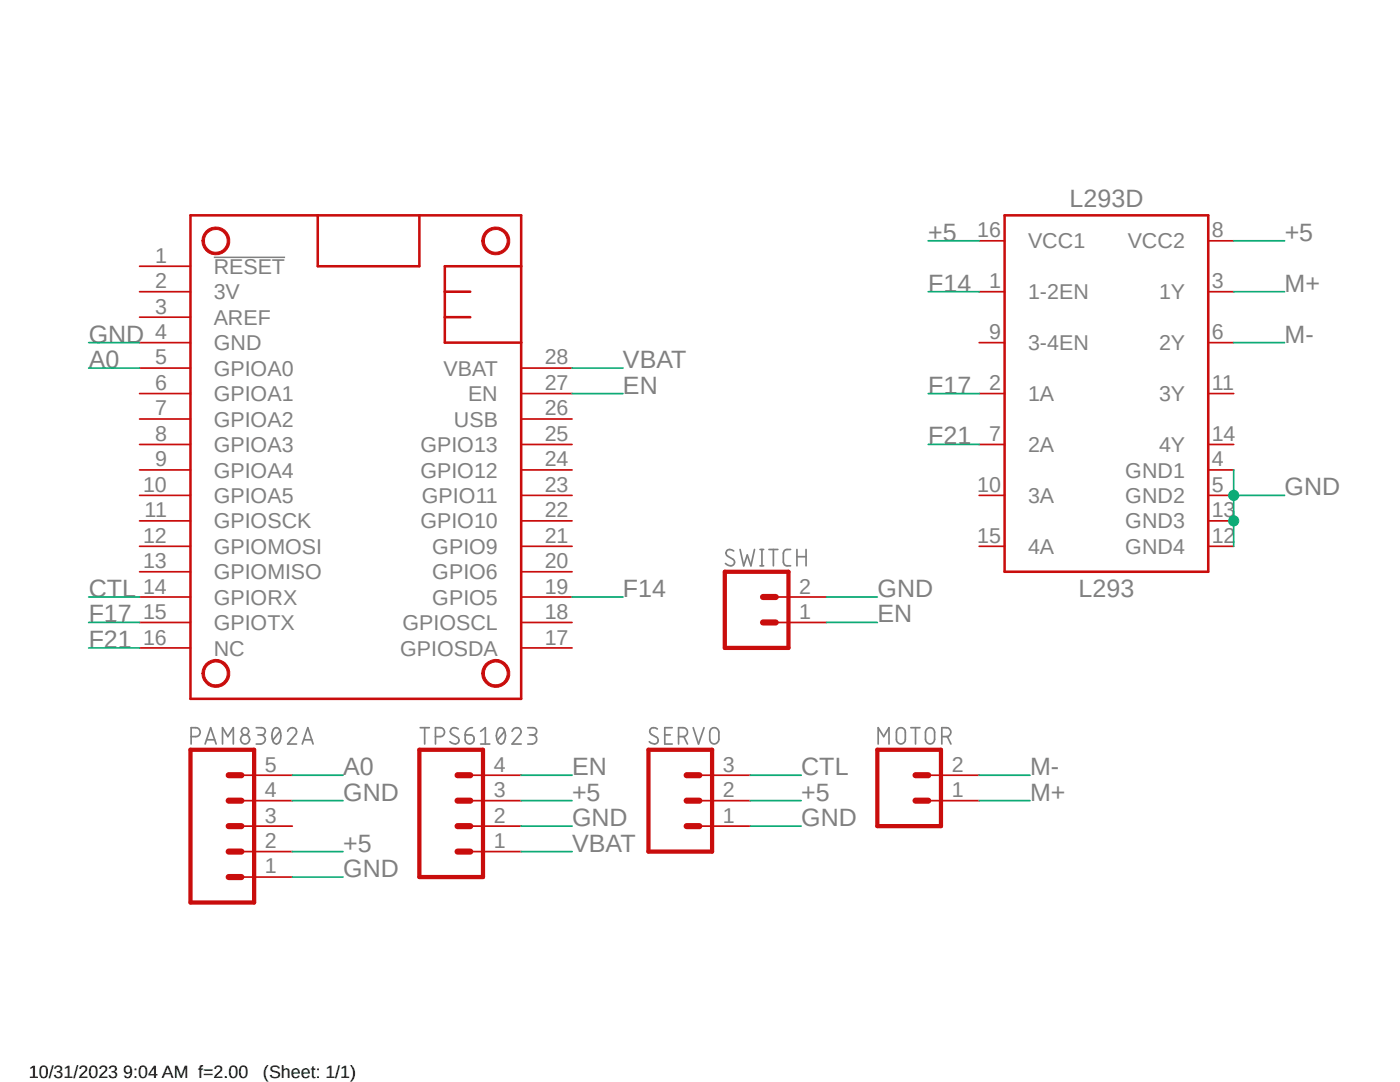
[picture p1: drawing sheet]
<svg xmlns="http://www.w3.org/2000/svg" width="279mm" height="216mm" viewBox="0 0 279 216" stroke-linecap="round" stroke-linejoin="round" font-family="sans-serif">
<path d="M16.4 36.2l252.5 144.4M268.9 36.2l-252.5 144.4" fill="none" stroke="#fff" stroke-width=".2"/>
<path d="M42.7 51.4h14.2" fill="none" stroke="#808080" stroke-width=".3"/>
<g fill="none" stroke="#808080" stroke-width=".34">
<path d="M146.4 109.9a.83 .83 0 0 0-1-.3 .83 .83 0 0 0-.5 1 2.59 2.59 0 0 0 1.5 1.1 .82 .82 0 0 1-.2 1.1 .82 .82 0 0 1-1.1-.1l-.3-.3M147.7 109.6l.7 3.3 .7-2.2 .8 2.2 .7-3.3M151.7 112.9h.7M151.7 109.6h.7M152.1 109.6v3.3M153.5 109.6h1.7M154.3 109.6v3.3M157.8 109.6h-.7a.72 .72 0 0 0-.8 .8v1.8a.72 .72 0 0 0 .8 .7h.7M159 109.6v3.3M159 111.1h1.9M160.9 109.6v3.3M38.1 147h1a.89 .89 0 0 0 .9-.9 .89 .89 0 0 0-.9-.9h-1v3.3"/>
<path d="M40.9 148.5l1.1-3.3 1.1 3.3M41.2 147.6h1.6M44.4 148.5v-3.3l1.1 1.8 1.1-1.8v3.3M51.1 145.2h1.1a.72 .72 0 0 1 .8 .7 .72 .72 0 0 1-.8 .7h-.7M52 146.6a.91 .91 0 0 1 1 1 .91 .91 0 0 1-1 .9h-.9M54.7 145.4a.7 .7 0 0 1 1.1 .2 2.25 2.25 0 0 1-.4 2.8 .68 .68 0 0 1-.9-.4 2.81 2.81 0 0 1 .2-2.6zM55.9 145.9l-1.5 1.8M57.4 145.9a.88 .88 0 0 1 1.3-.7 .88 .88 0 0 1 .2 1.4l-1.5 1.9h1.8M60.3 148.5l1.1-3.3 1.1 3.3M60.6 147.6h1.6M83.9 145.2h1.8M84.8 145.2v3.3"/>
<path d="M86.9 147h.9a.89 .89 0 0 0 .9-.9 .89 .89 0 0 0-.9-.9h-.9v3.3M91.4 145.5a.87 .87 0 0 0-1-.3 .87 .87 0 0 0-.5 1 2.91 2.91 0 0 0 1.5 1 .76 .76 0 0 1 0 1 .76 .76 0 0 1-.9 .2l-.7-.4M92.8 146.6h1.1a.9 .9 0 0 1 .7 1 .9 .9 0 0 1-.9 .8 .9 .9 0 0 1-.9-.9zM94.3 145.2a1.4 1.4 0 0 0-1.5 1.4M95.9 145.9l1-.7v3.3M95.9 148.5h1.8M99.5 145.4a.66 .66 0 0 1 1.1 .2 2.34 2.34 0 0 1-.4 2.8 .65 .65 0 0 1-.8-.4 2.52 2.52 0 0 1 .1-2.6zM100.7 145.9l-1.5 1.8M102.2 145.9a.89 .89 0 0 1 1.3-.7 .89 .89 0 0 1 .2 1.4l-1.5 1.9h1.8M105.3 145.2h1.1a.72 .72 0 0 1 .7 .7 .72 .72 0 0 1-.7 .7h-.7M106.2 146.6a.91 .91 0 0 1 .9 1 .91 .91 0 0 1-.9 .9h-.9M131.2 145.5a.82 .82 0 0 0-1.2-.2 .82 .82 0 0 0 0 1.3l1 .5a.74 .74 0 0 1 .3 1 .74 .74 0 0 1-1 .3l-.7-.4"/>
<path d="M132.7 146.6h1.1M134.2 145.2h-1.5v3.3h1.5M135.4 147h.9a.89 .89 0 0 0 .9-.9 .89 .89 0 0 0-.9-.9h-.9v3.3M136.5 147l.7 1.5M138.3 145.2l1.1 3.3 1.1-3.3M141.9 145.5a.92 .92 0 0 1 1-.2 .92 .92 0 0 1 .6 .8v1.4a.91 .91 0 0 1-.9 1 .91 .91 0 0 1-1-1v-1.4zM175.3 148.5v-3.3l1.1 1.8 1-1.8v3.3M179.2 145.5a.88 .88 0 0 1 .9-.3 .88 .88 0 0 1 .6 .9v1.4a.89 .89 0 0 1-.9 1 .89 .89 0 0 1-.9-1v-1.4zM181.8 145.2h1.8M182.7 145.2v3.3M185 145.5a.88 .88 0 0 1 1-.3 .88 .88 0 0 1 .5 .9v1.4a.91 .91 0 0 1-.9 1 .91 .91 0 0 1-.9-1v-1.4zM188 147h.8a.89 .89 0 0 0 1-.9 .89 .89 0 0 0-1-.9h-.8v3.3"/>
<path d="M189.1 147l.7 1.5"/>
<circle cx="48.9" cy="147.5" r=".91"/>
<circle cx="48.9" cy="145.9" r=".74"/>
</g>
<path d="M38 43h66v96.4h-66zM63.4 43v10.1h20.3v-10.1M88.8 58.2h5.1M104 53.1h-15.2v15.3h15.2M200.5 43h40.6v71.1h-40.6zM88.8 63.3h5.1" fill="none" stroke="#c90d0c" stroke-width=".51"/>
<g fill="none" stroke="#c90d0c" stroke-width=".34">
<path d="M27.9 58.2h10.1M27.9 53.1h10.1M195.4 58.2h5.1M195.4 48h5.1M241.1 58.2h5.1M241.1 48h5.1M27.9 78.5h10.1M27.9 68.4h10.1M27.9 63.3h10.1M27.9 73.4h10.1M104 78.5h10.2M104 73.4h10.2"/>
<path d="M195.4 78.5h5.1M195.4 68.4h5.1M241.1 78.5h5.1M241.1 68.4h5.1M27.9 93.8h10.1M27.9 98.8h10.1M27.9 88.7h10.1M27.9 83.6h10.1M104 93.8h10.2M104 98.8h10.2M104 88.7h10.2M104 83.6h10.2"/>
<path d="M195.4 98.8h5.1M195.4 88.7h5.1M241.1 93.8h5.1M241.1 98.8h5.1M241.1 88.7h5.1M27.9 109h10.1M27.9 103.9h10.1M27.9 114.1h10.1M27.9 119.1h10.1M104 109h10.2M104 103.9h10.2M104 114.1h10.2"/>
<path d="M104 119.1h10.2M195.4 109h5.1M241.1 109h5.1M241.1 103.9h5.1M27.9 124.2h10.1M27.9 129.3h10.1M104 124.2h10.2M104 129.3h10.2"/>
</g>
<path d="M96.9 132.5a2.81 2.81 0 0 1 4.5 .4 2.81 2.81 0 0 1-1.7 4.2 2.81 2.81 0 0 1-3.6-2.7h.5a2.29 2.29 0 0 1 3.3-2.1 2.29 2.29 0 0 1 .5 3.8 2.29 2.29 0 0 1-3.7-1.1l-.1-.6h-.5l.4-1.3z" fill-rule="evenodd" fill="#c90d0c"/>
<path d="M96.9 132.5a2.81 2.81 0 0 1 4.5 .4 2.81 2.81 0 0 1-1.7 4.2 2.81 2.81 0 0 1-3.6-2.7h.5a2.29 2.29 0 0 1 3.3-2.1 2.29 2.29 0 0 1 .5 3.8 2.29 2.29 0 0 1-3.7-1.1l-.1-.6h-.5l.4-1.3z" fill="none" stroke="#c90d0c" stroke-width=".2"/>
<path d="M41.1 132.5a2.79 2.79 0 0 1 4.4 .4 2.79 2.79 0 0 1-1.7 4.2 2.79 2.79 0 0 1-3.5-2.7h.5a2.29 2.29 0 0 1 3.2-2.1 2.29 2.29 0 0 1 .8 3.7 2.29 2.29 0 0 1-3.7-.5l-.3-1.1h-.5l.3-1.3z" fill-rule="evenodd" fill="#c90d0c"/>
<path d="M41.1 132.5a2.79 2.79 0 0 1 4.4 .4 2.79 2.79 0 0 1-1.7 4.2 2.79 2.79 0 0 1-3.5-2.7h.5a2.29 2.29 0 0 1 3.2-2.1 2.29 2.29 0 0 1 .8 3.7 2.29 2.29 0 0 1-3.7-.5l-.3-1.1h-.5l.3-1.3z" fill="none" stroke="#c90d0c" stroke-width=".2"/>
<path d="M41.1 46.1a2.79 2.79 0 0 1 4.4 .5 2.79 2.79 0 0 1-1.7 4.1 2.79 2.79 0 0 1-3.5-2.7h.5a2.28 2.28 0 0 1 3.1-2 2.28 2.28 0 0 1 .9 3.6 2.28 2.28 0 0 1-3.7-.5l-.3-1.1h-.5l.3-1.3z" fill-rule="evenodd" fill="#c90d0c"/>
<path d="M41.1 46.1a2.79 2.79 0 0 1 4.4 .5 2.79 2.79 0 0 1-1.7 4.1 2.79 2.79 0 0 1-3.5-2.7h.5a2.28 2.28 0 0 1 3.1-2 2.28 2.28 0 0 1 .9 3.6 2.28 2.28 0 0 1-3.7-.5l-.3-1.1h-.5l.3-1.3z" fill="none" stroke="#c90d0c" stroke-width=".2"/>
<path d="M96.9 46.1a2.81 2.81 0 0 1 4.5 .5 2.81 2.81 0 0 1-1.7 4.2 2.81 2.81 0 0 1-3.6-2.8h.5a2.29 2.29 0 0 1 3.3-2.1 2.29 2.29 0 0 1 .5 3.9 2.29 2.29 0 0 1-3.7-1.2l-.1-.6h-.5l.4-1.3z" fill-rule="evenodd" fill="#c90d0c"/>
<path d="M96.9 46.1a2.81 2.81 0 0 1 4.5 .5 2.81 2.81 0 0 1-1.7 4.2 2.81 2.81 0 0 1-3.6-2.8h.5a2.29 2.29 0 0 1 3.3-2.1 2.29 2.29 0 0 1 .5 3.9 2.29 2.29 0 0 1-3.7-1.2l-.1-.6h-.5l.4-1.3z" fill="none" stroke="#c90d0c" stroke-width=".2"/>
<path d="M144.7 114.1h12.7v15.2h-12.7zM38 149.6h12.7v30.5h-12.7zM83.7 149.6h12.7v25.4h-12.7zM129.4 149.6h12.7v20.3h-12.7zM175.1 149.6h12.7v15.2h-12.7z" fill="none" stroke="#c90d0c" stroke-width=".85"/>
<g fill="none" stroke="#c90d0c" stroke-width="1.2">
<path d="M152.3 119.1h2.5M152.3 124.2h2.5M45.6 154.7h2.6M45.6 159.8h2.6M91.3 154.7h2.6M91.3 159.8h2.6M137 154.7h2.6M137 159.8h2.6M182.7 154.7h2.6M182.7 159.8h2.6M45.6 164.8h2.6M45.6 169.9h2.6"/>
<path d="M45.6 175h2.6M91.3 164.8h2.6M91.3 169.9h2.6M137 164.8h2.6"/>
</g>
<g fill="none" stroke="#c90d0c" stroke-width=".34">
<path d="M154.8 119.1h10.2M154.8 124.2h10.2M48.2 159.8h10.1M48.2 154.7h10.1M93.9 159.8h10.1M93.9 154.7h10.1M139.6 159.8h10.1M139.6 154.7h10.1M185.3 159.8h10.1M185.3 154.7h10.1M48.2 169.9h10.1M48.2 164.8h10.1"/>
<path d="M48.2 175h10.1M93.9 169.9h10.1M93.9 164.8h10.1M139.6 164.8h10.1"/>
</g>
<path d="M185.3 48h10.1M246.2 58.2h10.2M246.2 48h10.2M246.2 68.4h10.2M246.2 93.8v10.1M104 159.8h10.2M149.7 159.8h10.2M195.4 159.8h10.2M195.4 154.7h10.2M58.3 169.9h10.2M104 164.8h10.2M149.7 164.8h10.2" fill="none" stroke="#0dab76" stroke-width=".34"/>
<circle cx="246.2" cy="98.8" r="1.01" fill="#0dab76"/>
<circle cx="246.2" cy="98.8" r="1.01" fill="none" stroke="#0dab76" stroke-width=".2"/>
<path d="M246.2 103.9v5.1" fill="none" stroke="#0dab76" stroke-width=".34"/>
<circle cx="246.2" cy="103.9" r="1.01" fill="#0dab76"/>
<circle cx="246.2" cy="103.9" r="1.01" fill="none" stroke="#0dab76" stroke-width=".2"/>
<g fill="none" stroke="#0dab76" stroke-width=".34">
<path d="M185.3 58.2h10.1M17.7 68.4h10.2M17.7 73.4h10.2M114.2 78.5h10.1M114.2 73.4h10.1M185.3 78.5h10.1M185.3 88.7h10.1M246.2 98.8h10.2M17.7 119.1h10.2M114.2 119.1h10.1M165 119.1h10.1M17.7 124.2h10.2"/>
<path d="M17.7 129.3h10.2M165 124.2h10.1M58.3 159.8h10.2M58.3 154.7h10.2M104 154.7h10.2M149.7 154.7h10.2M58.3 175h10.2M104 169.9h10.2"/>
</g>
<g font-size="5" fill="#808080">
<text x="213.4" y="41.3">L293D</text>
<text x="185.3" y="48">+5</text>
<text x="256.4" y="48">+5</text>
<text x="185.3" y="58.2">F14</text>
<text x="256.4" y="58.2">M+</text>
<text x="17.7" y="68.4">GND</text>
<text x="256.4" y="68.4">M-</text>
<text x="17.7" y="73.4">A0</text>
<text x="124.3" y="73.4">VBAT</text>
<text x="124.3" y="78.5">EN</text>
<text x="185.3" y="78.5">F17</text>
<text x="185.3" y="88.7">F21</text>
<text x="256.4" y="98.8">GND</text>
<text x="17.7" y="119.2">CTL</text>
<text x="124.3" y="119.2">F14</text>
<text x="175.1" y="119.2">GND</text>
<text x="215.2" y="119.2">L293</text>
<text x="17.7" y="124.2">F17</text>
<text x="175.1" y="124.2">EN</text>
<text x="17.7" y="129.3">F21</text>
<text x="68.5" y="154.7">A0</text>
<text x="114.2" y="154.7">EN</text>
<text x="159.9" y="154.7">CTL</text>
<text x="205.6" y="154.7">M-</text>
<text x="68.5" y="159.8">GND</text>
<text x="114.2" y="159.8">+5</text>
<text x="159.9" y="159.8">+5</text>
<text x="205.6" y="159.8">M+</text>
<text x="114.2" y="164.8">GND</text>
<text x="159.9" y="164.8">GND</text>
<text x="68.5" y="169.9">+5</text>
<text x="114.2" y="169.9">VBAT</text>
<text x="68.5" y="175">GND</text>
</g>
<g font-size="4.3" fill="#808080">
<text x="195" y="47.4">16</text>
<text x="241.8" y="47.4">8</text>
<text x="30.9" y="52.4">1</text>
<text x="205.2" y="49.6">VCC1</text>
<text x="225.1" y="49.6">VCC2</text>
<text x="30.9" y="57.5">2</text>
<text x="42.7" y="54.7">RESET</text>
<text x="42.7" y="59.7">3V</text>
<text x="197.4" y="57.5">1</text>
<text x="205.2" y="59.7">1-2EN</text>
<text x="231.3" y="59.7">1Y</text>
<text x="241.8" y="57.5">3</text>
<text x="30.9" y="62.6">3</text>
<text x="42.7" y="64.8">AREF</text>
<text x="30.9" y="67.6">4</text>
<text x="42.7" y="69.9">GND</text>
<text x="197.4" y="67.6">9</text>
<text x="205.2" y="69.9">3-4EN</text>
<text x="231.3" y="69.9">2Y</text>
<text x="241.8" y="67.6">6</text>
<text x="30.9" y="72.7">5</text>
<text x="30.9" y="77.8">6</text>
<text x="42.7" y="75">GPIOA0</text>
<text x="88.5" y="75">VBAT</text>
<text x="108.7" y="77.8">27</text>
<text x="108.7" y="72.7">28</text>
<text x="197.4" y="77.8">2</text>
<text x="241.8" y="77.8">11</text>
<text x="30.9" y="82.9">7</text>
<text x="42.7" y="80.1">GPIOA1</text>
<text x="93.4" y="80.1">EN</text>
<text x="108.7" y="82.9">26</text>
<text x="205.2" y="80.1">1A</text>
<text x="231.3" y="80.1">3Y</text>
<text x="30.9" y="88">8</text>
<text x="42.7" y="85.1">GPIOA2</text>
<text x="90.6" y="85.1">USB</text>
<text x="108.7" y="88">25</text>
<text x="197.4" y="88">7</text>
<text x="241.8" y="88">14</text>
<text x="30.9" y="93">9</text>
<text x="42.7" y="90.2">GPIOA3</text>
<text x="42.7" y="95.3">GPIOA4</text>
<text x="83.9" y="95.3">GPIO12</text>
<text x="83.9" y="90.2">GPIO13</text>
<text x="108.7" y="93">24</text>
<text x="205.2" y="90.2">2A</text>
<text x="224.6" y="95.3">GND1</text>
<text x="231.3" y="90.2">4Y</text>
<text x="241.8" y="93">4</text>
<text x="28.6" y="98.1">10</text>
<text x="42.7" y="100.4">GPIOA5</text>
<text x="84.2" y="100.4">GPIO11</text>
<text x="108.7" y="98.1">23</text>
<text x="195" y="98.1">10</text>
<text x="205.2" y="100.4">3A</text>
<text x="224.6" y="100.4">GND2</text>
<text x="241.8" y="98.1">5</text>
<text x="28.9" y="103.2">11</text>
<text x="42.7" y="105.5">GPIOSCK</text>
<text x="83.9" y="105.5">GPIO10</text>
<text x="108.7" y="103.2">22</text>
<text x="224.6" y="105.5">GND3</text>
<text x="241.8" y="103.2">13</text>
<text x="28.6" y="108.3">12</text>
<text x="28.6" y="113.4">13</text>
<text x="42.7" y="110.5">GPIOMOSI</text>
<text x="86.3" y="110.5">GPIO9</text>
<text x="108.7" y="108.3">21</text>
<text x="108.7" y="113.4">20</text>
<text x="195" y="108.3">15</text>
<text x="205.2" y="110.5">4A</text>
<text x="224.6" y="110.5">GND4</text>
<text x="241.8" y="108.3">12</text>
<text x="28.6" y="118.4">14</text>
<text x="42.7" y="115.6">GPIOMISO</text>
<text x="86.3" y="115.6">GPIO6</text>
<text x="108.7" y="118.4">19</text>
<text x="159.5" y="118.4">2</text>
<text x="28.6" y="123.5">15</text>
<text x="42.7" y="120.6">GPIORX</text>
<text x="42.7" y="125.7">GPIOTX</text>
<text x="80.3" y="125.7">GPIOSCL</text>
<text x="86.3" y="120.7">GPIO5</text>
<text x="108.7" y="123.5">18</text>
<text x="159.5" y="123.5">1</text>
<text x="28.6" y="128.6">16</text>
<text x="42.7" y="130.8">NC</text>
<text x="79.9" y="130.8">GPIOSDA</text>
<text x="108.7" y="128.6">17</text>
<text x="52.8" y="154">5</text>
<text x="98.6" y="154">4</text>
<text x="144.2" y="154">3</text>
<text x="189.9" y="154">2</text>
<text x="52.8" y="159">4</text>
<text x="98.6" y="159">3</text>
<text x="144.2" y="159">2</text>
<text x="189.9" y="159">1</text>
<text x="52.8" y="164.1">3</text>
<text x="98.6" y="164.1">2</text>
<text x="144.2" y="164.1">1</text>
<text x="52.8" y="169.2">2</text>
<text x="98.6" y="169.2">1</text>
<text x="52.8" y="174.3">1</text>
</g>
<g font-size="3.6">
<text x="5.8" y="215.1">10/31/2023 9:04 AM f=2.00</text>
<text x="52.5" y="215.1">(Sheet: 1/1)</text>
</g>
</svg>
